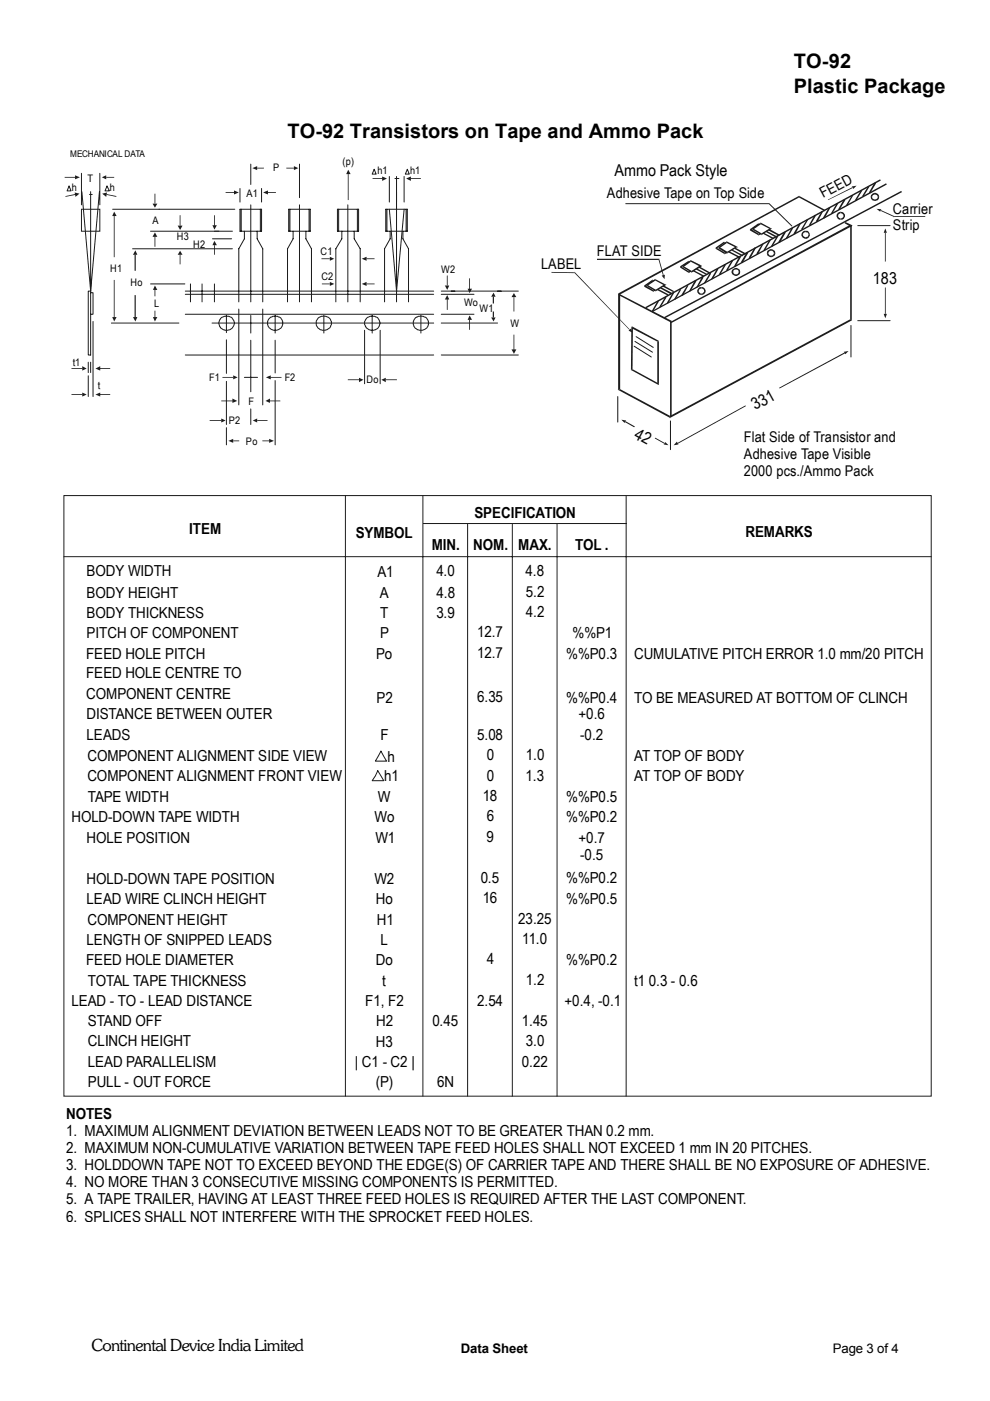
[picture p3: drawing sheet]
<svg xmlns="http://www.w3.org/2000/svg" width="210mm" height="297mm" viewBox="0 0 210 297" stroke-linecap="round" stroke-linejoin="round" font-family="sans-serif">
<path d="M17.3 44.4h3.9v4.6h-3.9z" fill="none" stroke="#1f1916" stroke-width=".21"/>
<g fill="#1f1916">
<path d="M17.4 77.6l1 .5-1 .5z"/>
<path d="M17.4 83.2l1 .5-1 .4z"/>
<path d="M48.4 93.5l1-.5v.9z"/>
<path d="M20.2 78.1l1.1-.5v1z"/>
<path d="M20.2 83.7l1.1-.5v.9z"/>
<path d="M46.9 88.7l.9 .5-.9 .4z"/>
<path d="M49.4 79.6l1 .4-1 .4z"/>
<path d="M49.3 84.5l1 .5-1 .4z"/>
<path d="M57.1 93l1 .5-1 .4z"/>
<path d="M53.6 89.2l.9-.5v.9z"/>
<path d="M56.4 80l1-.4v.8z"/>
<path d="M56.3 85l.9-.5v.9z"/>
<path d="M76.1 80.1l.9 .4-.9 .5z"/>
<path d="M80.9 80.5l.9-.4v.9z"/>
<path d="M24.2 44.9l.5 .9h-.9z"/>
<path d="M32.9 60.5l.5 1h-1z"/>
<path d="M28.2 67.2h.9l-.4 1z"/>
<path d="M23.8 67.2h.9l-.5 1z"/>
<path d="M32.4 67.2h1l-.5 1z"/>
<path d="M28.7 53.1l.4 .9h-.9z"/>
<path d="M32.9 49.3l.5 .9h-1.1z"/>
<path d="M38.2 53.2l.5 .8h-1z"/>
</g>
<g fill="#1f1916">
<path d="M15.2 78.1h2.2v.1h-2.2z"/>
<path d="M15.2 83.6h2.2v.1h-2.2z"/>
<path d="M49.4 93.4h1.3v.2h-1.3z"/>
<path d="M21.2 78.1h2.2v.1h-2.2z"/>
<path d="M21.2 83.6h2.2v.1h-2.2z"/>
<path d="M44.4 89.1h2.5v.1h-2.5z"/>
<path d="M47.2 79.9h2.2v.2h-2.2z"/>
<path d="M46.9 84.9h2.5v.2h-2.5z"/>
<path d="M55.6 93.4h1.5v.2h-1.5z"/>
<path d="M54.5 89.1h2.2v.1h-2.2z"/>
<path d="M57.3 79.9h2.4v.2h-2.4z"/>
<path d="M57.2 84.9h2.2v.2h-2.2z"/>
<path d="M73.7 80.4h2.4v.2h-2.4z"/>
<path d="M81.8 80.4h2.4v.2h-2.4z"/>
<path d="M24.1 45.8h.2v8.7h-.2z"/>
<path d="M32.8 61.4h.1v1.4h-.1z"/>
<path d="M28.5 62.6h.3v4.6h-.3z"/>
<path d="M24.1 59.4h.2v7.8h-.2z"/>
<path d="M32.8 65.9h.1v1.3h-.1z"/>
<path d="M28.5 54h.3v3.4h-.3z"/>
<path d="M32.8 50.1h.1v2.2h-.1z"/>
<path d="M38.1 54h.2v2h-.2z"/>
</g>
<path d="M45.5 49h.9" fill="none" stroke="#1f1916" stroke-width=".21"/>
<g fill="#1f1916">
<path d="M45.5 51.1l.5 .9h-1z"/>
<path d="M15.8 40.8l1 .3-.8 .6z"/>
<path d="M21.7 41.1l1-.3-.2 .9z"/>
<path d="M15.9 37.2l1 .4-1 .4z"/>
</g>
<g fill="#1f1916">
<path d="M45.4 52h.2v2h-.2z"/>
<path d="M13.9 41.6l2-.5 .1 .2-2.1 .4z"/>
<path d="M22.6 41.1l2.1 .5-.1 .1-2-.4z"/>
<path d="M13.7 37.5h2.3v.2h-2.3z"/>
</g>
<path d="M33.7 44.4h.1" fill="none" stroke="#1f1916" stroke-width=".21"/>
<g fill="#1f1916">
<path d="M32.3 43.2h1.1l-.5 .8z"/>
<path d="M21.6 37.6l.9-.4v.8z"/>
<path d="M37.7 47.8h1l-.5 1z"/>
<path d="M45 47.8h1l-.5 .9z"/>
<path d="M49.6 40.4l1 .4-1 .4z"/>
<path d="M69.9 59.8l1 .4-1 .4z"/>
<path d="M69.9 54.4l1 .5-1 .4z"/>
<path d="M76.7 60.2l1-.4v.8z"/>
<path d="M76.7 54.9l1-.5v.9z"/>
<path d="M94.8 62.6l.4 .9h-.9z"/>
<path d="M104.1 67.3h1l-.5 .9z"/>
<path d="M104.6 62.1l.5 .8h-1z"/>
<path d="M99.6 66.9l.5 .9h-1z"/>
<path d="M108.5 74.1h1l-.5 .9z"/>
<path d="M109 62.1l.5 .9h-1z"/>
<path d="M94.3 60.5h.9l-.4 1z"/>
<path d="M99.1 61.2h1l-.5 .9z"/>
<path d="M86.1 37.8l1-.4v1z"/>
<path d="M55.8 40.8l1-.4v.8z"/>
<path d="M53.5 35.6l1-.4v.9z"/>
<path d="M62.3 35.2l.9 .4-.9 .5z"/>
</g>
<g fill="#1f1916">
<path d="M32.8 41.1h.1v2.1h-.1z"/>
<path d="M22.5 37.5h1.7v.2h-1.7z"/>
<path d="M38.1 45.6h.2v2.2h-.2z"/>
<path d="M45.4 45.6h.2v2.2h-.2z"/>
<path d="M47.8 40.7h1.8v.2h-1.8z"/>
<path d="M68.2 60.1h1.7v.2h-1.7z"/>
<path d="M68.2 54.8h1.7v.1h-1.7z"/>
<path d="M77.7 60.1h1.7v.2h-1.7z"/>
<path d="M77.7 54.8h1.7v.1h-1.7z"/>
<path d="M94.7 63.4h.2v2.3h-.2z"/>
<path d="M104.5 66h.2v1.3h-.2z"/>
<path d="M104.5 62.9h.2v1.4h-.2z"/>
<path d="M99.5 67.8h.2v2.1h-.2z"/>
<path d="M108.9 71h.2v3.2h-.2z"/>
<path d="M108.9 63h.2v3h-.2z"/>
<path d="M94.7 58.4h.2v2.1h-.2z"/>
<path d="M99.5 59h.2v2.3h-.2z"/>
<path d="M87.1 37.8h2.1v.1h-2.1z"/>
<path d="M56.7 40.7h1.8v.2h-1.8z"/>
<path d="M54.5 35.6h1.5v.1h-1.5z"/>
<path d="M60.7 35.6h1.6v.1h-1.6z"/>
</g>
<g fill="none" stroke="#1f1916" stroke-width=".21">
<path d="M50.9 44.4h4.6v4.6h-4.6zM51.1 44.4v4.6M51.8 49v1.6l-1.2 2.1v11.3M54.5 49v1.6l1.2 2.1v11.3M55.2 44.4v4.6M61.2 44.4h4.6v4.6h-4.6zM61.5 44.4v4.6M62.1 49v1.6l-1.1 2.1v11.3M64.9 49v1.6l1.1 2.1v11.3M65.5 44.4v4.6M71.5 44.4h4.5v4.6h-4.5zM71.8 44.4v4.6"/>
<path d="M72.5 49v1.6l-1.3 2.1v11.3M75.1 49v1.6l1.3 2.1v11.3M75.8 44.4v4.6M81.8 44.4h4.6v4.6h-4.6zM82 44.4v4.6M82.7 49v1.6l-1.2 2.1v11.3M85.4 49v1.6l1.2 2.1v11.3M86.1 44.4v4.6"/>
</g>
<path d="M81 37.4l1 .4-1 .6z" fill="#1f1916"/>
<path d="M79 37.8h2.1v.1h-2.1z" fill="#1f1916"/>
<path d="M14.6 39.5l.5 1h-.9zM22.7 39.5l.5 1h-.9zM79.3 35.9l.5 1h-.9zM86.4 35.9l.4 1h-.9z" fill="none" stroke="#1f1916" stroke-width=".21"/>
<path d="M73.8 36l.5 .9h-.9z" fill="#1f1916"/>
<path d="M73.7 36.9h.2v5.5h-.2z" fill="#1f1916"/>
<g fill="none" stroke="#1f1916" stroke-width=".21">
<path d="M17.3 36.7v6.7M21.2 36.7v6.7M50.9 40v2.8M53.2 34.8v4.3M55.5 40v2.8M63.5 34.8v7.1M82.5 37.4v5.4M83.7 37.8h.9M84.1 37.4v24.3l-1.6-17.3M85.7 37.4v5.4M17.4 40.6l1.8 21.1M19 41.2h.6"/>
<path d="M19.2 40.6v34.7h-.5v-13.6h.5M21.1 40.6l-1.9 21.1M23.9 44.4h25.9M28.1 52.7h21.2M31.9 49h17.4M45 50.6h4.1M53.2 43.4v20.6M63.5 43.4v20.6M73.7 43.4v20.6M85.7 44.4l-1.6 17.3v2.3M18.7 76.8v2.2M18.7 79.7v4.4"/>
<path d="M19.2 62.1h.5v4.5h-.5M19.2 76.8v2.2M19.7 68.2v15.9M23.6 68.5h14.3M31.9 60.2h7.3M39.3 62.4h52.6M39.3 61.7h52.6M39.3 75.3h52.6M39.3 66.6h52.6M40.4 60.2v3.8M42.8 60.2v3.8M45 68.5h46.9"/>
<path d="M45.5 60.2v3.8M47 67.3a1.68 1.68 0 0 1 1.8-.2 1.68 1.68 0 0 1 .9 1.6l-.1 .1a1.51 1.51 0 0 1-1.3 1.2h-.6a1.56 1.56 0 0 1-1.2-1.1 1.56 1.56 0 0 1 .5-1.6zM48 66.8v3.7M48 72.1v7.1M50.6 65.5v20.4M53.2 66.9v3.7M53.2 72.1v11M55.7 65.5v20.4M57.4 67.2a1.83 1.83 0 0 1 2.5 1 1.62 1.62 0 0 1-1.2 1.8l-.9-.1a1.38 1.38 0 0 1-1.1-1.1l.1-.9zM58.3 66.9v3.7M58.3 72.1v7M67.5 67.4a1.71 1.71 0 0 1 1.9-.2 1.71 1.71 0 0 1 .9 1.6l-.1 .1a1.67 1.67 0 0 1-1.2 1.1l-.8-.1a1.44 1.44 0 0 1-1.1-1v-.8z"/>
<path d="M68.7 66.9v3.7M77.3 70v11.4M77.9 67.3a1.68 1.68 0 0 1 2.7 1.2l-.1 .2a1.59 1.59 0 0 1-1.3 1.3l-1.1-.2a1.1 1.1 0 0 1-.7-.9l-.1-.7zM78.9 66.9v3.7M80.6 70v11.4M88.1 67.4a1.81 1.81 0 0 1 2.7 .8 1.62 1.62 0 0 1-1.2 1.8l-1.1-.2a1.33 1.33 0 0 1-.9-1v-.6zM89.2 66.9v3.7M93.6 68.5h11.9M93.6 62.4h6.9M93.6 61.7h16.3M93.6 75.3h16.3M93.6 66.6h6.9"/>
<path d="M48 80.9v9.1M48 90.7v3.6M51.8 80h2.8M53.2 86.7v3.3M58.3 80.7v13.6M13.5 105.1h183.9v127.3h-183.9zM13.5 118h183.9M73.2 105.1v127.3M89.7 105.1v127.3M89.8 111h43M99.1 111.2v121.2M108.6 111.2v121.2"/>
<path d="M118.1 111.2v121.2M132.8 105.1v127.3M80.8 159.3l1.2 2.1h-2.4zM80.1 163.4l1.3 2.1h-2.5z"/>
</g>
<g fill="#1f1916">
<path d="M131.1 62.3h.4v20.2h-.1l-.3 .2z"/>
<path d="M131.1 82.7l.3-.2 10.8 5.7h-.2l.2 .4z"/>
<path d="M142 88.2l38.3-20.6v.2h.3l-.1 .2 .1-.2-.1 .2-38.3 20.6z"/>
<path d="M180.3 47.8h.3v20h-.3z"/>
<path d="M131.3 62.3l11.2 5.8-.2 .1 .2 .2-.1 .1-.1-.1h.2l-11.4-5.8z"/>
<path d="M142.3 68.2l38-20.5v.3l.2-.3 .3 .1-.3 .2v-.3v.3l-38 20.4z"/>
<path d="M179.2 47.1l1.3 .6-.2 .3-1.2-.7z"/>
<path d="M142.1 68.2h.3v20.1h-.3z"/>
<path d="M131.1 62.2l38.4-20.6h-.2h.2l-.2 .2h.2l-38.3 20.8z"/>
<path d="M169.5 41.6l5.5 2.9-.2 .3-5.5-3z"/>
<path d="M136.6 60.5l1.8-1.1h-.1h.1l-.1 .2h.1l-1.7 1.2z"/>
<path d="M138.4 59.4l2.1 1v.2v-.2l.2 .1-.2 .1-.1-.2v.2l-2.1-1z"/>
<path d="M138.4 61.6l2-1.2 .1 .2-2.1 1.2h.2l-.1 .1 .1-.3z"/>
<path d="M136.6 60.5l.1 .3v-.3l1.9 1.1-.2 .2-1.8-1z"/>
<path d="M140.6 60.5l2.3 1.2-.1 .3-2.3-1.2z"/>
<path d="M139.4 61.2l2.3 1.2-.1 .2v.1l-2.3-1.2z"/>
<path d="M140.1 60.9l2.3 1.2-.2 .3-2.2-1.3z"/>
</g>
<path d="M137.2 60.5l1.7-1.1 2.1 1-2 1.2z" fill-rule="evenodd" fill="#fff"/>
<g fill="#1f1916">
<path d="M137.1 60.4l1.8-1.2v.2h.1l-1.8 1.2z"/>
<path d="M138.9 59.2l2.2 1.1v.2v-.2l.2 .1-.2 .1-.2-.2v.2l-2-1.1z"/>
<path d="M138.9 61.5l2-1.2 .2 .2-2 1.2h-.2h.2h-.2l.2-.2z"/>
<path d="M137.1 60.4l.1 .2v-.2l1.9 1.1-.2 .2-1.8-1.1z"/>
<path d="M144.2 56.5l1.8-1.1h-.1h.1l-.1 .2h.1l-1.6 1.1z"/>
<path d="M146 55.4l2.1 1v.2v-.2l.2 .1-.2 .1-.2-.2 .1 .2-2.1-1z"/>
<path d="M146 57.6l1.9-1.2 .2 .2-2.1 1.2h.1l-.1 .1 .1-.3z"/>
<path d="M144.2 56.5l.2 .2v-.2l1.7 1.1-.1 .2-1.8-1.1z"/>
<path d="M148.3 56.5l2.2 1.2-.1 .3-2.3-1.3z"/>
<path d="M147 57.2l2.3 1.2-.1 .2-.1 .1-2.2-1.2z"/>
<path d="M147.7 56.9l2.2 1.2v.2l-2.3-1.2z"/>
</g>
<path d="M144.8 56.5l1.7-1.1 2.1 1-2 1.2z" fill-rule="evenodd" fill="#fff"/>
<g fill="#1f1916">
<path d="M144.7 56.4l1.9-1.2h-.2h.2l-.2 .3h.2l-1.7 1.1z"/>
<path d="M146.6 55.2l2 1 .1 .4-.1-.4 .2 .2-.1 .2-.2-.4v.4l-2.1-1.1z"/>
<path d="M146.6 57.5l1.9-1.3 .2 .4-2 1.1h-.1h.1h-.1l.1-.2z"/>
<path d="M144.7 56.4l.2 .2v-.2l1.8 1.1-.1 .2-1.9-1.1z"/>
<path d="M151.7 52.5l1.9-1.2h-.2h.2l-.1 .3h.1l-1.7 1.1z"/>
<path d="M153.6 51.3l2.1 1.1v.3v-.3l.3 .1-.3 .2-.2-.3v.3l-2-1.1z"/>
<path d="M153.6 53.6l1.9-1.2 .2 .3-2.1 1.1h.2l-.1 .1 .1-.3z"/>
<path d="M151.7 52.5l.2 .2v-.2l1.9 1.1-.2 .2-1.9-1.1z"/>
<path d="M155.9 52.5l2.2 1.2-.1 .3-2.3-1.3z"/>
<path d="M154.6 53.3l2.3 1.1-.2 .3-2.3-1.2z"/>
<path d="M155.3 52.9l2.3 1.2-.1 .2-.1 .1-2.2-1.2z"/>
</g>
<path d="M152.3 52.5l1.8-1.2 2 1.1-1.9 1.2z" fill-rule="evenodd" fill="#fff"/>
<g fill="#1f1916">
<path d="M152.3 52.4l1.9-1.2h-.2h.2l-.2 .3h.2l-1.7 1.2z"/>
<path d="M154.2 51.2l2 1v.3v-.3l.3 .2-.3 .1-.2-.3v.3l-2-1z"/>
<path d="M154.1 53.4l1.9-1.2 .2 .3-2 1.3 .1-.4z"/>
<path d="M152.3 52.4l.2 .3v-.4l1.8 1.1-.2 .4-1.8-1.1z"/>
<path d="M159 48.6l1.9-1.2h-.2h.2l-.2 .3h.2l-1.7 1.2z"/>
<path d="M160.9 47.4l2 1v.3v-.3l.3 .2-.3 .1-.2-.3 .1 .3-2.1-1z"/>
<path d="M160.8 49.6l1.9-1.2 .2 .3-2.1 1.2h.2l-.1 .1 .1-.4z"/>
<path d="M159 48.6l.2 .3v-.4l1.8 1.1-.2 .3-1.8-1z"/>
<path d="M163.1 48.5l2.3 1.3-.2 .2-2.3-1.1z"/>
<path d="M161.8 49.3l2.3 1.2-.1 .1-.1 .1-2.2-1.2z"/>
<path d="M162.6 48.9l2.2 1.2-.1 .4-2.3-1.3z"/>
</g>
<path d="M159.6 48.5l1.7-1.1 2.1 1-1.9 1.2z" fill-rule="evenodd" fill="#fff"/>
<g fill="#1f1916">
<path d="M159.5 48.4l1.9-1.2h-.2h.2l-.2 .3h.2l-1.7 1.2z"/>
<path d="M161.4 47.2l2 1.1 .1 .3-.1-.3 .3 .1-.2 .2-.2-.3v.3l-2.1-1.1z"/>
<path d="M161.4 49.5l1.9-1.2 .2 .3-2 1.2h-.1h.1h-.1l.1-.3z"/>
<path d="M159.5 48.4l.2 .3v-.3l1.8 1.1-.1 .3-1.9-1.1z"/>
<path d="M138.2 66l49.7-27.1 .1 .2-49.7 27.1z"/>
<path d="M136.8 65.1l49.8-27.1 .2 .3-49.8 27.1z"/>
<path d="M139.4 63.8l.3 .1-1.3 2.2-.2-.1z"/>
<path d="M141.1 62.9l.2 .2-1.3 2.1-.2-.2z"/>
<path d="M142.7 62l.2 .1-1.3 2.2-.2-.1z"/>
<path d="M144.2 61.3l.2 .1-1.2 2.2-.3-.2z"/>
<path d="M145.7 60.5h.3l-1.2 2.2-.4-.1z"/>
<path d="M147.3 59.4l.4 .2-1.3 2.2-.3-.2z"/>
<path d="M148.8 58.7l.4 .1-1.3 2.2-.2-.1z"/>
<path d="M150.5 57.8l.3 .2-1.3 2.1-.2-.2z"/>
<path d="M152.1 56.9l.2 .2-1.2 2.1-.3-.1z"/>
<path d="M153.7 56l.2 .1-1.2 2.2-.3-.1z"/>
<path d="M155.2 55.1l.2 .2-1.2 2.2-.3-.2z"/>
<path d="M156.8 54.3l.3 .1-1.2 2.2-.3-.1z"/>
<path d="M158.3 53.4l.4 .2-1.3 2.2-.3-.2z"/>
<path d="M160 52.4l.3 .2-1.2 2.2-.4-.2z"/>
<path d="M161.6 51.6l.3 .1-1.2 2.2-.3-.1z"/>
<path d="M163.2 50.8l.2 .2-1.3 2.2-.2-.2z"/>
<path d="M164.8 50l.2 .1-1.3 2.2-.2-.1z"/>
<path d="M166.3 49.1l.3 .2-1.2 2.2-.4-.2z"/>
<path d="M167.9 48.3l.2 .1-1.2 2.2-.3-.1z"/>
<path d="M169.5 47.3l.3 .2-1.2 2.2-.4-.2z"/>
<path d="M171.1 46.5l.3 .1-1.3 2.2-.3-.2z"/>
<path d="M172.7 45.6h.4l-1.3 2.2-.3-.1z"/>
<path d="M174.2 44.7l.3 .2-1.2 2.2-.3-.2z"/>
<path d="M175.8 43.9l.2 .2-1.2 2.2-.3-.2z"/>
<path d="M177.5 43l.2 .2-1.3 2.2-.2-.2z"/>
<path d="M178.9 42.2l.3 .2-1.2 2.1-.3-.1z"/>
<path d="M180.7 41.3l.2 .1-1.2 2.2-.3-.2z"/>
<path d="M182.5 40.3l.3 .2-1.3 2.1-.2-.2z"/>
<path d="M184.1 39.5l.2 .1-1.3 2.1-.2-.1z"/>
<path d="M185.4 38.7l.4 .2-1.3 2.1-.3-.2z"/>
<path d="M148.8 60.9a.79 .79 0 0 1 .8 .8h-.3v-.2l-.5-.4z"/>
<path d="M148.8 62.2h.1l.4-.5h.3l-.2 .6-.6 .3z"/>
<path d="M147.8 61.7h.4l.3 .5h.3v.4a.87 .87 0 0 1-1-.9z"/>
<path d="M148 61.2l.3-.3h.5v.2l-.6 .4v.2h-.4z"/>
<path d="M156 56.8l.8 .3 .2 .6h-.4l-.1-.5-.5-.1z"/>
<path d="M156 58.2h.3l.3-.5h.4l-.2 .5-.3 .1-.5 .2z"/>
<path d="M155.1 57.7h.3l.4 .5h.2v.3l-.7-.3z"/>
<path d="M155.3 57.1l.7-.3v.3l-.4 .1-.2 .5h-.3z"/>
<path d="M163.5 52.8l.8 .4 .1 .5h-.3l-.4-.5h-.2z"/>
<path d="M163.5 54.2h.2l.4-.5h.3l-.1 .5-.3 .2-.5 .1z"/>
<path d="M162.6 53.7h.3l.3 .5h.3v.3a1.04 1.04 0 0 1-.9-.8z"/>
<path d="M162.7 53.2l.8-.4v.4h-.3l-.3 .5h-.3z"/>
<path d="M170.9 48.9l.5 .1 .3 .6v.2h-.3a.55 .55 0 0 0-.5-.6z"/>
<path d="M170.9 50.3l.3-.1 .2-.4h.3a.87 .87 0 0 1-.8 .8z"/>
<path d="M169.9 49.8h.4l.2 .4 .4 .1v.3l-.7-.2z"/>
<path d="M170.1 49.3l.4-.4h.4v.3l-.4 .1-.2 .2v.3h-.4z"/>
<path d="M178.2 44.9a.87 .87 0 0 1 1 .9h-.4v-.2l-.6-.4z"/>
<path d="M178.2 46.3l.4-.1 .2-.4h.4l-.1 .3a.74 .74 0 0 1-.9 .5z"/>
<path d="M177.4 45.8h.3v.2l.5 .3v.3a.73 .73 0 0 1-.8-.8z"/>
<path d="M177.6 45.1l.6-.2v.3l-.5 .4v.2h-.3z"/>
<path d="M185.5 40.9l.7 .2 .2 .6h-.3l-.3-.4-.3-.1z"/>
<path d="M185.5 42.3a.58 .58 0 0 0 .6-.6h.3l-.1 .5-.6 .4h-.2z"/>
<path d="M184.6 41.7h.3a.58 .58 0 0 0 .6 .6v.3a1.04 1.04 0 0 1-.9-.9z"/>
<path d="M184.7 41.4l.3-.3 .5-.2v.3l-.3 .1-.3 .4h-.3z"/>
<path d="M140.8 67.2l50.3-26.7 .2 .2-50.3 26.8z"/>
</g>
<path d="M181.9 47.8h6.8M181.9 68h6.8" fill="none" stroke="#1f1916" stroke-width=".21"/>
<g fill="#1f1916">
<path d="M134.1 69.3l5.5 2.9 .1 .2-.1-.2 .1 .2h-.3v.1l-5.5-2.9z"/>
<path d="M139.4 72.4h.3v9l-.3 .1 .3-.1v.2l-.3-.1 .2-.2-.2 .1z"/>
<path d="M133.8 78.4h.3l-.1-.2 5.6 3.1-.2 .2z"/>
<path d="M133.9 69.2l.2 .1-.2 .3 .3-.2-.1 9h-.3l.1-9 .2-.1-.2 .1z"/>
<path d="M121.8 57.7l11.7 12.1-.1 .1-11.6-12.1v.1z"/>
<path d="M116.9 57.7h4.9v.2l-4.9-.1z"/>
</g>
<path d="M133.3 70.1l.5-.4 .3 .8z" fill="#1f1916"/>
<path d="M132.7 43.2h30.4l4.8 4.7M180.4 69v6.7M131 84.1v5.4M142.2 89.2v6.1" fill="none" stroke="#1f1916" stroke-width=".21"/>
<g fill="#1f1916">
<path d="M187.7 48.4l.3 1h-.6z"/>
<path d="M187.4 66.5h.6l-.3 1z"/>
<path d="M178.9 74.6l1-.2-.7 .7z"/>
<path d="M143.5 93.6l.3 .6-1 .2z"/>
<path d="M131.7 89l1.1 .2-.4 .5z"/>
<path d="M141.1 93.7l.6 .7-1-.2z"/>
<path d="M180.6 39.5l1-.1-.7 .6z"/>
<path d="M185.8 44.3l1.1 .1-.3 .5z"/>
<path d="M140.3 58.4l.7-.1-.1 .9z"/>
</g>
<g fill="#1f1916">
<path d="M187.6 49.4h.2v6.1h-.2z"/>
<path d="M187.6 61h.2v5.5h-.2z"/>
<path d="M165.2 82.2l13.8-7.4 .2 .1-13.9 7.5z"/>
<path d="M143.7 93.9l14.4-8 .1 .2-14.4 8z"/>
<path d="M132.5 89.5l.2-.2 1.9 1.1-.1 .2z"/>
<path d="M138.9 92.8l2 1.1-.1 .2-1.9-1.1z"/>
<path d="M175.5 42.3l5.2-2.6 .1 .2-5.2 2.5z"/>
<path d="M186.8 44.5l2.8 1.3v.2l-2.9-1.3z"/>
<path d="M189.6 45.8h6.6v.2h-6.6z"/>
<path d="M139.7 54.9l1 3.4h-.2l-.9-3.3 .1 .1z"/>
<path d="M126.6 54.9h13.1v.2h-13.1z"/>
</g>
<path d="M134.5 73.4l3.6 2.3M134.6 72.4l3.7 2.3M134.9 71.4l3.6 2.3" fill="none" stroke="#1f1916" stroke-width=".21"/>
<g font-size="4.2">
<text x="168.3" y="14.5">TO-92</text>
<text x="168.3" y="19.6">Plastic Package</text>
<text x="61" y="29.2">TO-92 Transistors on Tape and Ammo Pack</text>
</g>
<text font-size="3.6" x="19.4" y="286.4">Continental Device India Limited</text>
<g font-size="3.5">
<text x="130.3" y="37.3">Ammo Pack Style</text>
<text x="185.1" y="60.1">183</text>
<text x="160.1" y="87" transform="rotate(-29 160.1 87)">331</text>
<text x="134.3" y="92.8" transform="rotate(29 134.3 92.8)">42</text>
</g>
<g font-size="3.2">
<text x="40.1" y="113.2">ITEM</text>
<text x="100.6" y="109.9">SPECIFICATION</text>
<text x="158.1" y="113.8">REMARKS</text>
<text x="75.4" y="114">SYMBOL</text>
<text x="91.5" y="116.6">MIN.</text>
<text x="100.3" y="116.6">NOM.</text>
<text x="109.9" y="116.6">MAX.</text>
<text x="121.9" y="116.6">TOL .</text>
<text x="18.4" y="122.2">BODY WIDTH</text>
<text x="80" y="122.3">A1</text>
<text x="92.5" y="122.2">4.0</text>
<text x="111.4" y="122.2">4.8</text>
<text x="18.4" y="126.7">BODY HEIGHT</text>
<text x="18.4" y="131.1">BODY THICKNESS</text>
<text x="80.5" y="126.7">A</text>
<text x="80.6" y="131.1">T</text>
<text x="92.5" y="131.1">3.9</text>
<text x="92.5" y="126.7">4.8</text>
<text x="111.5" y="126.5">5.2</text>
<text x="111.5" y="130.8">4.2</text>
<text x="18.4" y="135.3">PITCH OF COMPONENT</text>
<text x="80.6" y="135.3">P</text>
<text x="101.2" y="135.1">12.7</text>
<text x="121.4" y="135.3">%%P1</text>
<text x="18.3" y="139.7">FEED HOLE PITCH</text>
<text x="18.3" y="143.8">FEED HOLE CENTRE TO</text>
<text x="79.8" y="139.7">Po</text>
<text x="101.2" y="139.4">12.7</text>
<text x="120.1" y="139.6">%%P0.3</text>
<text x="134.5" y="139.7">CUMULATIVE PITCH ERROR 1.0 mm/20 PITCH</text>
<text x="18.3" y="148.2">COMPONENT CENTRE</text>
<text x="79.8" y="149">P2</text>
<text x="101.2" y="148.8">6.35</text>
<text x="120.1" y="149">%%P0.4</text>
<text x="134.5" y="149">TO BE MEASURED AT BOTTOM OF CLINCH</text>
<text x="18.4" y="152.5">DISTANCE BETWEEN OUTER</text>
<text x="122.7" y="152.5">+0.6</text>
<text x="18.4" y="157">LEADS</text>
<text x="18.5" y="161.4">COMPONENT ALIGNMENT SIDE VIEW</text>
<text x="80.7" y="157">F</text>
<text x="82.1" y="161.5">h</text>
<text x="101.2" y="156.8">5.08</text>
<text x="103.2" y="161.2">0</text>
<text x="111.5" y="161.1">1.0</text>
<text x="123" y="157">-0.2</text>
<text x="134.5" y="161.4">AT TOP OF BODY</text>
<text x="18.5" y="165.5">COMPONENT ALIGNMENT FRONT VIEW</text>
<text x="81.4" y="165.6">h1</text>
<text x="103.2" y="165.6">0</text>
<text x="111.4" y="165.6">1.3</text>
<text x="134.5" y="165.5">AT TOP OF BODY</text>
<text x="18.6" y="170">TAPE WIDTH</text>
<text x="80.1" y="170">W</text>
<text x="102.4" y="169.8">18</text>
<text x="120.1" y="170">%%P0.5</text>
<text x="15.2" y="174.3">HOLD-DOWN TAPE WIDTH</text>
<text x="18.4" y="178.6">HOLE POSITION</text>
<text x="79.4" y="174.3">Wo</text>
<text x="79.6" y="178.6">W1</text>
<text x="103.1" y="178.5">9</text>
<text x="103.2" y="174.2">6</text>
<text x="120.1" y="174.3">%%P0.2</text>
<text x="122.7" y="178.6">+0.7</text>
<text x="123" y="182.4">-0.5</text>
<text x="18.4" y="187.4">HOLD-DOWN TAPE POSITION</text>
<text x="18.4" y="191.7">LEAD WIRE CLINCH HEIGHT</text>
<text x="79.4" y="187.4">W2</text>
<text x="79.7" y="191.7">Ho</text>
<text x="101.9" y="187.2">0.5</text>
<text x="102.4" y="191.5">16</text>
<text x="120.1" y="187.3">%%P0.2</text>
<text x="120.1" y="191.7">%%P0.5</text>
<text x="18.5" y="196.1">COMPONENT HEIGHT</text>
<text x="79.9" y="196.1">H1</text>
<text x="109.9" y="195.8">23.25</text>
<text x="18.4" y="200.4">LENGTH OF SNIPPED LEADS</text>
<text x="80.7" y="200.4">L</text>
<text x="110.7" y="200.2">11.0</text>
<text x="18.3" y="204.6">FEED HOLE DIAMETER</text>
<text x="18.6" y="209">TOTAL TAPE THICKNESS</text>
<text x="79.7" y="204.6">Do</text>
<text x="81" y="209">t</text>
<text x="103.2" y="204.5">4</text>
<text x="111.5" y="208.9">1.2</text>
<text x="120.1" y="204.6">%%P0.2</text>
<text x="134.5" y="209">t1 0.3 - 0.6</text>
<text x="15.2" y="213.4">LEAD - TO - LEAD DISTANCE</text>
<text x="77.5" y="213.4">F1, F2</text>
<text x="101.2" y="213.2">2.54</text>
<text x="119.7" y="213.4">+0.4, -0.1</text>
<text x="18.6" y="221.8">CLINCH HEIGHT</text>
<text x="18.6" y="217.5">STAND OFF</text>
<text x="79.7" y="221.9">H3</text>
<text x="79.8" y="217.6">H2</text>
<text x="91.7" y="217.5">0.45</text>
<text x="110.7" y="217.6">1.45</text>
<text x="111.5" y="221.8">3.0</text>
<text x="18.6" y="226.2">LEAD PARALLELISM</text>
<text x="75.2" y="226.2">| C1 - C2 |</text>
<text x="110.7" y="226.2">0.22</text>
<text x="18.6" y="230.5">PULL - OUT FORCE</text>
<text x="79.7" y="230.5">(P)</text>
<text x="92.7" y="230.5">6N</text>
<text x="14.1" y="237.3">NOTES</text>
<text x="14.1" y="240.9">1. MAXIMUM ALIGNMENT DEVIATION BETWEEN LEADS NOT TO BE GREATER THAN 0.2 mm.</text>
<text x="14.1" y="244.5">2. MAXIMUM NON-CUMULATIVE VARIATION BETWEEN TAPE FEED HOLES SHALL NOT EXCEED 1 mm IN 20 PITCHES.</text>
<text x="14.1" y="248.2">3. HOLDDOWN TAPE NOT TO EXCEED BEYOND THE EDGE(S) OF CARRIER TAPE AND THERE SHALL BE NO EXPOSURE OF ADHESIVE.</text>
<text x="14.1" y="251.7">4. NO MORE THAN 3 CONSECUTIVE MISSING COMPONENTS IS PERMITTED.</text>
<text x="14.1" y="255.4">5. A TAPE TRAILER, HAVING AT LEAST THREE FEED HOLES IS REQUIRED AFTER THE LAST COMPONENT.</text>
<text x="14.1" y="259">6. SPLICES SHALL NOT INTERFERE WITH THE SPROCKET FEED HOLES.</text>
</g>
<g font-size="3.1">
<text x="128.7" y="42.1">Adhesive Tape on Top Side</text>
<text x="174.5" y="42.1" transform="rotate(-28 174.5 42.1)">FEED</text>
<text x="189.3" y="45.3">Carrier</text>
<text x="189.3" y="48.9">Strip</text>
<text x="114.7" y="57">LABEL</text>
<text x="126.6" y="54.4">FLAT SIDE</text>
<text x="157.7" y="93.7">Flat Side of Transistor and</text>
<text x="157.7" y="97.3">Adhesive Tape Visible</text>
<text x="157.7" y="100.8">2000 pcs./Ammo Pack</text>
</g>
<g font-size="2.8">
<text x="97.7" y="286.9">Data Sheet</text>
<text x="176.6" y="286.9">Page 3 of 4</text>
</g>
<g font-size="2.2">
<text x="72.6" y="35.1">(p)</text>
<text x="15.2" y="40.6">h</text>
<text x="18.5" y="38.5">T</text>
<text x="23.3" y="40.6">h</text>
<text x="52.2" y="41.8">A1</text>
<text x="57.9" y="36.3">P</text>
<text x="80" y="36.9">h1</text>
<text x="87" y="36.9">h1</text>
<text x="32.3" y="47.5">A</text>
<text x="37.5" y="50.8">H3</text>
<text x="41" y="52.5">H2</text>
<text x="23.4" y="57.7">H1</text>
<text x="68" y="54.1">C1</text>
<text x="68.2" y="59.4">C2</text>
<text x="93.6" y="57.9">W2</text>
<text x="27.7" y="60.7">Ho</text>
<text x="32.7" y="65.1">L</text>
<text x="98.4" y="64.9">Wo</text>
<text x="101.7" y="66.1">W1</text>
<text x="108.2" y="69.4">W</text>
<text x="15.4" y="77.6">t1</text>
<text x="20.7" y="82.4">t</text>
<text x="44.4" y="80.7">F1</text>
<text x="60.4" y="80.7">F2</text>
<text x="77.7" y="81.3">Do</text>
<text x="48.5" y="89.9">P2</text>
<text x="52.7" y="85.9">F</text>
<text x="52.2" y="94.3">Po</text>
</g>
<text font-size="1.9" x="14.9" y="33.2">MECHANICAL DATA</text>
</svg>
